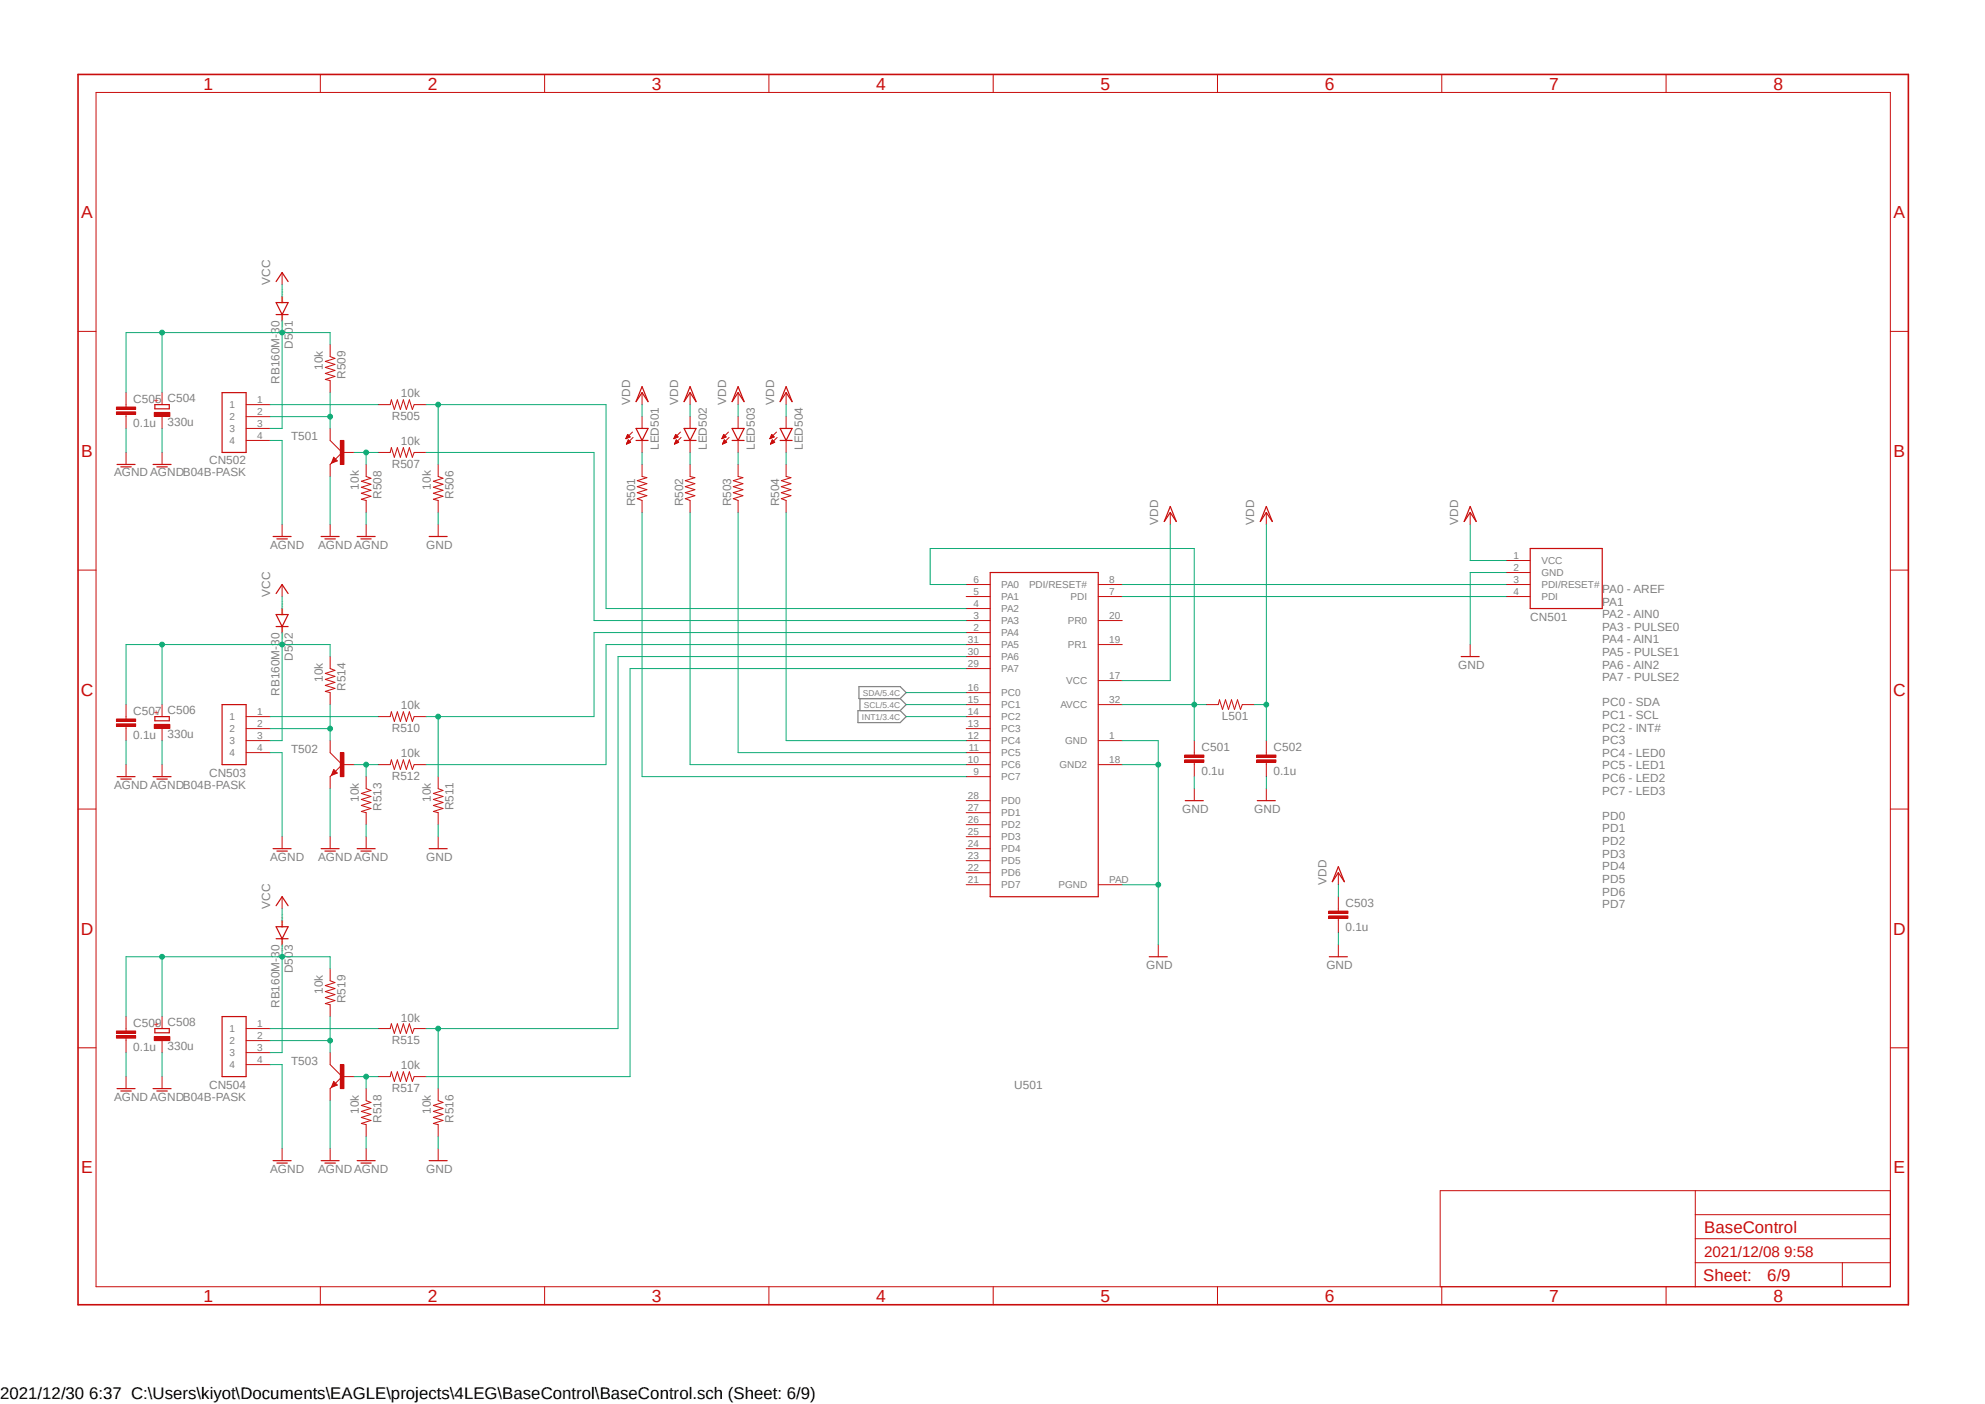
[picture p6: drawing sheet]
<svg xmlns="http://www.w3.org/2000/svg" width="420mm" height="297mm" viewBox="0 0 420 297" stroke-linecap="round" stroke-linejoin="round" font-family="sans-serif">
<path d="M16 15.4l388.2 261.2M404.2 15.4l-388.2 261.2" fill="none" stroke="#fff" stroke-width=".21"/>
<path d="M181.5 150.3h9l1.2 1.3-1.2 1.3h-9zM181.7 145.2h8.8l1.2 1.3-1.2 1.3h-8.8zM181.9 147.8v2.5M190.5 147.8l1.2 1.3-1.2 1.2" fill="none" stroke="#808080" stroke-width=".25"/>
<g fill="none" stroke="#c90d0c" stroke-width=".21">
<path d="M20.3 19.6h379.7v252.6h-379.7zM67.8 15.7v3.9M115.2 15.7v3.9M162.7 15.7v3.9M210.1 15.7v3.9M257.6 15.7v3.9M305.1 15.7v3.9M352.5 15.7v3.9M16.5 70.1h3.8M400 70.1h3.8M16.5 120.6h3.8M204.4 123.7h5.1"/>
<path d="M204.4 126.2h5.1M204.4 128.7h5.1M204.4 131.3h5.1M204.4 133.8h5.1M204.4 136.4h5.1M204.4 138.9h5.1M232.4 123.7h5M232.4 126.2h5M232.4 131.3h5M232.4 136.4h5M400 120.6h3.8M204.4 141.4h5.1"/>
<path d="M204.4 146.5h5.1M204.4 149.1h5.1M204.4 151.6h5.1M204.4 154.1h5.1M204.4 156.7h5.1M204.4 159.2h5.1M232.4 149.1h5M232.4 156.7h5M232.4 144h5M252.7 159.2v.5M16.5 171.2h3.8M204.4 161.8h5.1"/>
<path d="M204.4 164.3h5.1M204.4 169.4h5.1M204.4 171.9h5.1M204.4 174.5h5.1M204.4 177h5.1M204.4 179.5h5.1M232.4 161.8h5M252.7 161.2v.6M400 171.2h3.8M204.4 182.1h5.1M204.4 184.6h5.1M204.4 187.2h5.1"/>
<path d="M232.4 187.2h5M16.5 221.7h3.8M400 221.7h3.8M358.7 251.9v20.3M358.7 257h41.3M400 251.9h-95.3v20.3M67.8 272.2v3.8M115.2 272.2v3.8M162.7 272.2v3.8M210.1 272.2v3.8M257.6 272.2v3.8M305.1 272.2v3.8"/>
<path d="M352.5 272.2v3.8M358.7 267.1h41.3M358.7 262h41.3M389.8 267.1v5.1"/>
</g>
<path d="M16.5 15.7h387.3v260.3h-387.3z" fill="none" stroke="#c90d0c" stroke-width=".34"/>
<path d="M209.5 121.1h22.9v68.6h-22.9z" fill="none" stroke="#c90d0c" stroke-width=".25"/>
<path d="M250.7 160.7h4v.5h-4z" fill-rule="evenodd" fill="#c90d0c"/>
<path d="M250.7 160.7h4v.5h-4z" fill="none" stroke="#c90d0c" stroke-width=".21"/>
<path d="M250.7 159.7h4v.5h-4z" fill-rule="evenodd" fill="#c90d0c"/>
<path d="M250.7 159.7h4v.5h-4zM252.7 156.7v2.5M267.9 159.2v.5M252.7 161.8v2.5M267.9 161.2v.6" fill="none" stroke="#c90d0c" stroke-width=".21"/>
<path d="M265.9 160.7h4.1v.5h-4.1z" fill-rule="evenodd" fill="#c90d0c"/>
<path d="M265.9 160.7h4.1v.5h-4.1z" fill="none" stroke="#c90d0c" stroke-width=".21"/>
<path d="M265.9 159.7h4.1v.5h-4.1z" fill-rule="evenodd" fill="#c90d0c"/>
<path d="M265.9 159.7h4.1v.5h-4.1zM267.9 156.7v2.5M267.9 161.8v2.5M283.2 192.2v.5M283.2 194.3v.5" fill="none" stroke="#c90d0c" stroke-width=".21"/>
<path d="M281.1 193.8h4.1v.5h-4.1z" fill-rule="evenodd" fill="#c90d0c"/>
<path d="M281.1 193.8h4.1v.5h-4.1z" fill="none" stroke="#c90d0c" stroke-width=".21"/>
<path d="M281.1 192.7h4.1v.6h-4.1z" fill-rule="evenodd" fill="#c90d0c"/>
<g fill="none" stroke="#c90d0c" stroke-width=".21">
<path d="M52.1 85.6h5M52.1 88.1h5M52.1 90.6h5M52.1 93.2h5M69.8 93.2l2.6 2.5-2.6 2.6M70.6 96.7l.8 .8-1.3 .5zM132.5 92.8h.1M132.5 92.7h.2M132.5 92.6h.4M132.5 92.5h.6M132.5 93.9h.1M132.6 92.5h.7"/>
<path d="M132.6 93.9h.2M132.6 92.4h.6M132.6 93.8h.4M132.7 92.2h.4M132.7 93.7h.5M132.7 93.6h.7M132.8 92.1h.2M132.8 93.5h.6M132.8 91.9l.5 .5-.9 .4zM132.8 92h.1M132.8 93.4h.5M132.8 93.3h.4"/>
<path d="M132.9 93.3h.2M132.9 93l.5 .6-.9 .3zM132.9 93.1h.1M133.8 91.4l-1.4 1.4M133.9 92.5l-1.4 1.4M135.8 98.3v2.5l1.1 .2-2.1 .7 2.1 .6-2.1 .7 2.1 .6-2.1 .6 2.1 .7-2.1 .6 1 .4v2.5M135.8 83.1v2.5M135.8 88.1v2.5M135.8 93.2v2.5M142.6 92.7h.2M142.6 92.8h.1M142.7 92.6h.3"/>
<path d="M142.7 92.5h.6M142.7 93.9h.1M142.7 92.5h.8M142.7 93.9h.3M142.8 92.4h.6M142.8 93.8h.3M142.8 92.2h.5M142.8 93.7h.5M142.9 92.2h.3M142.9 93.6h.7M142.9 92.1h.2M142.9 93.5h.7"/>
<path d="M143 92h.1M143 93.4h.5M143 91.9l.5 .5-.9 .4zM143 93.3h.3M143 93.1h.2M143.1 93l.5 .6-.9 .3zM144 91.4l-1.4 1.4M144.1 92.5l-1.4 1.4M146 98.3v2.5l1 .2-2 .7 2 .6-2 .7 2 .6-2 .6 2 .7-2 .6 1 .4v2.5M146 83.1v2.5M146 88.1v2.5M146 93.2v2.5"/>
<path d="M152.7 92.8h.1M152.8 92.7h.2M152.8 92.6h.4M152.9 92.5h.5M152.9 93.9h.1M152.9 92.5h.7M152.9 93.9h.2M153 92.4h.5M153 93.8h.3M153 92.2h.5M153 93.7h.5M153 92.2h.4"/>
<path d="M153 93.6h.7M153.1 92.1h.2M153.1 93.5h.6M153.1 92h.1M153.1 93.4h.5M153.1 91.9l.5 .5-.9 .4zM153.2 93.3h.3M153.2 93.3h.2M153.2 93.1h.1M153.2 93l.6 .6-.9 .3zM154.1 91.4l-1.4 1.4M154.3 92.5l-1.4 1.4"/>
<path d="M156.2 98.3v2.5l1 .2-2 .7 2 .6-2 .7 2 .6-2 .6 2 .7-2 .6 1 .4v2.5M156.2 83.1v2.5M156.2 88.1v2.5M156.2 93.2v2.5M162.9 92.8h.1M162.9 92.7h.3M163 92.6h.4M163 92.5h.6M163 93.9h.1M163.1 92.5h.7M163.1 93.9h.1M163.1 92.4h.6"/>
<path d="M163.1 93.8h.3M163.2 92.2h.4M163.2 93.7h.5M163.2 92.2h.3M163.2 93.6h.7M163.2 92.1h.2M163.2 92h.2M163.2 93.5h.7M163.3 93.4h.4M163.3 91.9l.5 .5-.9 .4zM163.3 93.3h.4M163.3 93.3h.3"/>
<path d="M163.4 93.1h.1M163.4 93l.5 .6-.9 .3zM164.3 91.4l-1.4 1.4M164.4 92.5l-1.4 1.4M166.3 98.3v2.5l1 .2-2 .7 2 .6-2 .7 2 .6-2 .6 2 .7-2 .6 1 .4v2.5M166.3 83.1v2.5M166.3 88.1v2.5M166.3 93.2v2.5M59.7 111v2.5M247.6 108.4v2.6M267.9 108.4v2.6M311.1 108.4v2.6"/>
<path d="M311.1 136.4v2.5M255.2 149.1h2.6l.2-1.1 .7 2.1 .6-2.1 .6 2.1 .7-2.1 .6 2.1 .6-2.1 .7 2.1 .3-1h2.6M252.7 166.8v2.6M267.9 166.8v2.6M245.1 199.9v2.5M281.1 192.7h4.1v.6h-4.1zM283.2 184.6v2.6M283.2 189.7v2.5M283.2 194.8v2.5M283.2 199.9v2.5"/>
</g>
<g fill="none" stroke="#c90d0c" stroke-width=".25">
<path d="M47 83.1h5.1v12.6h-5.1zM70.6 97l.5 .5-.7 .2zM70.6 97.2l.3 .3M134.6 90.6h2.5l-1.3 2.6zM134.6 93.2h2.5M135.8 81.8l1.3 3.2-1.3-1.9-1.2 1.9zM144.7 93.2h2.6M144.7 90.6h2.6l-1.3 2.6zM146 81.8l1.3 3.2-1.3-1.9-1.3 1.9zM154.9 93.2h2.5M154.9 90.6h2.5l-1.2 2.6zM156.2 81.8l1.2 3.2-1.2-1.9-1.3 1.9z"/>
<path d="M165.1 93.2h2.5M165.1 90.6h2.5l-1.3 2.6zM166.3 81.8l1.3 3.2-1.3-1.9-1.2 1.9zM57.8 113.5h3.8M58.6 114h2.2M247.6 107.1l1.3 3.2-1.3-1.9-1.3 1.9zM267.9 107.1l1.3 3.2-1.3-1.9-1.2 1.9zM311.1 107.1l1.2 3.2-1.2-1.9-1.3 1.9zM309.2 138.9h3.8M250.8 169.4h3.8M266 169.4h3.8M283.2 183.3l1.2 3.2-1.2-1.9-1.3 1.9z"/>
<path d="M243.2 202.4h3.8M281.3 202.4h3.8"/>
</g>
<path d="M72 93.2h.8v5.1h-.8z" fill-rule="evenodd" fill="#c90d0c"/>
<path d="M69.8 90.6v2.6M69.8 98.3v2.5M72 93.2h.8v5.1h-.8zM72.4 95.7h2.5M80 95.7h2.5l.3-1 .6 2 .7-2 .6 2 .6-2 .7 2 .6-2 .6 2 .4-1h2.6" fill="none" stroke="#c90d0c" stroke-width=".21"/>
<path d="M32.8 85.6h3v.9h-3z" fill="none" stroke="#c90d0c" stroke-width=".25"/>
<path d="M32.6 87.2h3.3v.9h-3.3z" fill-rule="evenodd" fill="#c90d0c"/>
<path d="M59.7 57.7v2.5M26.7 85.6v.5M26.7 87.6v.5M32.6 87.2h3.3v.9h-3.3zM34.3 83.1v2.5M34.3 88.1v2.5" fill="none" stroke="#c90d0c" stroke-width=".21"/>
<path d="M58.4 59.6l1.3-1.9 1.3 1.9M58.4 64h2.6l-1.3 2.5zM58.4 66.5h2.6M59.7 62.7v1.3M59.7 66.5v1.3" fill="none" stroke="#c90d0c" stroke-width=".25"/>
<path d="M24.6 87.1h4.1v.5h-4.1z" fill-rule="evenodd" fill="#c90d0c"/>
<path d="M24.6 87.1h4.1v.5h-4.1z" fill="none" stroke="#c90d0c" stroke-width=".21"/>
<path d="M24.6 86.1h4.1v.5h-4.1z" fill-rule="evenodd" fill="#c90d0c"/>
<g fill="none" stroke="#c90d0c" stroke-width=".21">
<path d="M69.8 72.9v2.5l1.1 .4-2.1 .7 2.1 .6-2.1 .6 2.1 .7-2.1 .6 2.1 .6-2.1 .7 1 .2v2.6M24.6 86.1h4.1v.5h-4.1zM26.7 83.1v2.5M26.7 88.1v2.5M26.7 95.7v2.6M34.3 95.7v2.6M77.5 98.3v2.5l1 .4-2 .6 2 .6-2 .7 2 .6-2 .7 2 .6-2 .6 1 .3v2.5M80 85.6h2.5l.3-1 .6 2 .7-2 .6 2 .6-2 .7 2 .6-2 .6 2 .4-1h2.6M92.7 98.3v2.5l1 .4-2 .6 2 .6-2 .7 2 .6-2 .7 2 .6-2 .6 1 .3v2.5M69.8 111v2.5M77.5 111v2.5M92.7 111v2.5"/>
<path d="M52.1 151.6h5M52.1 154.1h5M52.1 156.7h5M52.1 159.2h5M69.8 159.2l2.6 2.6-2.6 2.5M59.7 177v2.5M70.6 162.8l.8 .7-1.3 .5z"/>
</g>
<g fill="none" stroke="#c90d0c" stroke-width=".25">
<path d="M24.8 98.3h3.8M25.6 98.8h2.2M32.4 98.3h3.8M33.2 98.8h2.2M67.9 113.5h3.9M68.7 114h2.3M75.6 113.5h3.8M76.4 114h2.1M90.8 113.5h3.8M47 149.1h5.1v12.7h-5.1zM57.8 179.5h3.8M70.6 163l.5 .5-.7 .3z"/>
<path d="M70.6 163.3l.3 .2M58.6 180h2.2"/>
</g>
<path d="M72 159.2h.8v5.1h-.8z" fill-rule="evenodd" fill="#c90d0c"/>
<path d="M69.8 156.7v2.5M72 159.2h.8v5.1h-.8zM69.8 164.3v2.5M72.4 161.8h2.5M80 161.8h2.5l.3-1.1 .6 2.1 .7-2.1 .6 2.1 .6-2.1 .7 2.1 .6-2.1 .6 2.1 .4-1h2.6" fill="none" stroke="#c90d0c" stroke-width=".21"/>
<path d="M32.8 151.6h3v.9h-3z" fill="none" stroke="#c90d0c" stroke-width=".25"/>
<path d="M32.6 153.2h3.3v.9h-3.3z" fill-rule="evenodd" fill="#c90d0c"/>
<path d="M59.7 123.7v2.5M26.7 151.6v.5M26.7 153.6v.5M32.6 153.2h3.3v.9h-3.3zM34.3 149.1v2.5M34.3 154.1v2.6" fill="none" stroke="#c90d0c" stroke-width=".21"/>
<path d="M58.4 125.6l1.3-1.9 1.3 1.9M58.4 130h2.6l-1.3 2.5zM58.4 132.5h2.6M59.7 128.7v1.3M59.7 132.5v1.3" fill="none" stroke="#c90d0c" stroke-width=".25"/>
<path d="M24.6 153.1h4.1v.5h-4.1z" fill-rule="evenodd" fill="#c90d0c"/>
<path d="M24.6 153.1h4.1v.5h-4.1z" fill="none" stroke="#c90d0c" stroke-width=".21"/>
<path d="M24.6 152.1h4.1v.5h-4.1z" fill-rule="evenodd" fill="#c90d0c"/>
<g fill="none" stroke="#c90d0c" stroke-width=".21">
<path d="M69.8 138.9v2.5l1.1 .4-2.1 .7 2.1 .6-2.1 .6 2.1 .7-2.1 .6 2.1 .6-2.1 .7 1 .2v2.6M24.6 152.1h4.1v.5h-4.1zM26.7 149.1v2.5M26.7 154.1v2.6M80 151.6h2.5l.3-1 .6 2 .7-2 .6 2 .6-2 .7 2 .6-2 .6 2 .4-1h2.6M26.7 161.8v2.5M34.3 161.8v2.5M69.8 177v2.5M77.5 164.3v2.5l1 .4-2 .7 2 .6-2 .6 2 .7-2 .6 2 .6-2 .7 1 .2v2.6M77.5 177v2.5M92.7 164.3v2.5l1 .4-2 .7 2 .6-2 .6 2 .7-2 .6 2 .6-2 .7 1 .2v2.6M92.7 177v2.5"/>
<path d="M52.1 217.6h5M52.1 220.1h5M52.1 222.7h5M52.1 225.2h5M69.8 225.2l2.6 2.6-2.6 2.5M70.6 228.8l.8 .7-1.3 .5zM59.7 243v2.5"/>
</g>
<g fill="none" stroke="#c90d0c" stroke-width=".25">
<path d="M24.8 164.3h3.8M25.6 164.8h2.2M32.4 164.3h3.8M33.2 164.8h2.2M67.9 179.5h3.9M75.6 179.5h3.8M90.8 179.5h3.8M68.7 180h2.3M76.4 180h2.1M47 215.1h5.1v12.7h-5.1zM70.6 229l.5 .5-.7 .3zM70.6 229.3l.3 .2"/>
<path d="M57.8 245.5h3.8M58.6 246h2.2"/>
</g>
<path d="M72 225.2h.8v5.1h-.8z" fill-rule="evenodd" fill="#c90d0c"/>
<path d="M69.8 222.7v2.5M69.8 230.3v2.5M72 225.2h.8v5.1h-.8zM72.4 227.8h2.5M80 227.8h2.5l.3-1.1 .6 2.1 .7-2.1 .6 2.1 .6-2.1 .7 2.1 .6-2.1 .6 2.1 .4-1h2.6" fill="none" stroke="#c90d0c" stroke-width=".21"/>
<path d="M32.8 217.6h3v.9h-3z" fill="none" stroke="#c90d0c" stroke-width=".25"/>
<path d="M32.6 219.3h3.3v.8h-3.3z" fill-rule="evenodd" fill="#c90d0c"/>
<path d="M59.7 189.7v2.5M26.7 217.6v.5M26.7 219.6v.5M32.6 219.3h3.3v.8h-3.3zM34.3 215.1v2.5M34.3 220.1v2.6" fill="none" stroke="#c90d0c" stroke-width=".21"/>
<path d="M58.4 191.6l1.3-1.9 1.3 1.9M58.4 196h2.6l-1.3 2.6zM58.4 198.6h2.6M59.7 194.8v1.2M59.7 198.6v1.3" fill="none" stroke="#c90d0c" stroke-width=".25"/>
<path d="M24.6 219.1h4.1v.5h-4.1z" fill-rule="evenodd" fill="#c90d0c"/>
<path d="M24.6 219.1h4.1v.5h-4.1z" fill="none" stroke="#c90d0c" stroke-width=".21"/>
<path d="M24.6 218.1h4.1v.5h-4.1z" fill-rule="evenodd" fill="#c90d0c"/>
<g fill="none" stroke="#c90d0c" stroke-width=".21">
<path d="M318.7 118.6h5.1M318.7 121.1h5.1M318.7 126.2h5.1M318.7 123.7h5.1M24.6 218.1h4.1v.5h-4.1zM26.7 215.1v2.5M69.8 204.9v2.6l1.1 .4-2.1 .6 2.1 .6-2.1 .7 2.1 .6-2.1 .6 2.1 .7-2.1 .6 1 .3v2.5M80 217.6h2.5l.3-1 .6 2 .7-2 .6 2 .6-2 .7 2 .6-2 .6 2 .4-1h2.6M26.7 220.1v2.6M26.7 227.8v2.5M34.3 227.8v2.5M77.5 230.3v2.5l1 .4-2 .6 2 .7-2 .6 2 .7-2 .6 2 .6-2 .7 1 .2v2.6"/>
<path d="M92.7 230.3v2.5l1 .4-2 .6 2 .7-2 .6 2 .7-2 .6 2 .6-2 .7 1 .2v2.6M69.8 243v2.5M77.5 243v2.5M92.7 243v2.5"/>
</g>
<path d="M323.8 116h15.2v12.7h-15.2zM24.8 230.3h3.8M25.6 230.8h2.2M32.4 230.3h3.8M33.2 230.8h2.2M67.9 245.5h3.9M68.7 246h2.3M75.6 245.5h3.8M76.4 246h2.1M90.8 245.5h3.8" fill="none" stroke="#c90d0c" stroke-width=".25"/>
<path d="M237.4 156.7h7.7v43.2M237.4 161.8h7.7M252.7 164.3v2.5M267.9 164.3v2.5M283.2 197.3v2.6" fill="none" stroke="#0dab76" stroke-width=".21"/>
<circle cx="245.1" cy="161.8" r=".51" fill="#0dab76"/>
<g fill="none" stroke="#0dab76" stroke-width=".21">
<path d="M237.4 187.2h7.7"/>
<circle cx="245.1" cy="161.8" r=".51"/>
</g>
<circle cx="245.1" cy="187.2" r=".51" fill="#0dab76"/>
<g fill="none" stroke="#0dab76" stroke-width=".21">
<path d="M135.8 85.6v2.5M146 85.6v2.5M156.2 85.6v2.5M166.3 85.6v2.5M92.7 108.4v2.6M247.6 111v33h-10.2M267.9 111v45.7M311.1 111v7.6h7.6M318.7 121.1h-7.6v15.3M265.4 149.1h2.5M92.7 174.5v2.5M283.2 187.2v2.5"/>
<path d="M92.7 240.5v2.5"/>
<circle cx="245.1" cy="187.2" r=".51"/>
</g>
<circle cx="267.9" cy="149.1" r=".51" fill="#0dab76"/>
<g fill="none" stroke="#0dab76" stroke-width=".21">
<path d="M125.7 133.8h78.7M237.4 126.2h81.3M237.4 123.7h81.3M90.2 151.6h35.5M92.7 151.6v12.7"/>
<circle cx="267.9" cy="149.1" r=".51"/>
</g>
<circle cx="92.7" cy="151.6" r=".51" fill="#0dab76"/>
<g fill="none" stroke="#0dab76" stroke-width=".21">
<path d="M125.7 133.8v17.8M130.8 138.9h73.6M204.4 136.4h-76.2v25.4h-38M90.2 217.6h40.6M92.7 217.6v12.7"/>
<circle cx="92.7" cy="151.6" r=".51"/>
</g>
<circle cx="92.7" cy="217.6" r=".51" fill="#0dab76"/>
<g fill="none" stroke="#0dab76" stroke-width=".21">
<path d="M135.8 95.7v2.6M146 95.7v2.6M156.2 95.7v2.6M166.3 95.7v2.6M135.8 108.4v55.9h68.6M146 108.4v53.4h58.4M156.2 108.4v50.8h48.2M166.3 108.4v48.3h38.1M130.8 138.9v78.7M204.4 123.7h-7.6v-7.7h55.9v33.1M204.4 141.4h-71.1v86.4h-43.1M237.4 149.1h17.8"/>
<circle cx="92.7" cy="217.6" r=".51"/>
</g>
<circle cx="252.7" cy="149.1" r=".51" fill="#0dab76"/>
<g fill="none" stroke="#0dab76" stroke-width=".21">
<path d="M59.7 60.2v2.5M57.1 88.1h12.7M69.8 83.1v7.5M59.7 126.2v2.5M191.7 146.5h12.7M191.7 149.1h12.7M252.7 149.1v7.6M59.7 192.2v2.6"/>
<circle cx="252.7" cy="149.1" r=".51"/>
</g>
<circle cx="69.8" cy="88.1" r=".51" fill="#0dab76"/>
<g fill="none" stroke="#0dab76" stroke-width=".21">
<path d="M59.7 67.8v22.8M59.7 70.4h-25.4v12.7"/>
<circle cx="69.8" cy="88.1" r=".51"/>
</g>
<circle cx="59.7" cy="70.4" r=".51" fill="#0dab76"/>
<g fill="none" stroke="#0dab76" stroke-width=".21">
<path d="M34.3 70.4h-7.6v12.7"/>
<circle cx="59.7" cy="70.4" r=".51"/>
</g>
<circle cx="34.3" cy="70.4" r=".51" fill="#0dab76"/>
<g fill="none" stroke="#0dab76" stroke-width=".21">
<path d="M59.7 70.4h10.1v2.5M57.1 90.6h2.6M74.9 95.7h5.1M77.5 95.7v2.6"/>
<circle cx="34.3" cy="70.4" r=".51"/>
</g>
<circle cx="77.5" cy="95.7" r=".51" fill="#0dab76"/>
<g fill="none" stroke="#0dab76" stroke-width=".21">
<path d="M57.1 85.6h22.9M90.2 85.6h38M90.2 95.7h35.5v35.6h78.7M92.7 85.6v12.7"/>
<circle cx="77.5" cy="95.7" r=".51"/>
</g>
<circle cx="92.7" cy="85.6" r=".51" fill="#0dab76"/>
<g fill="none" stroke="#0dab76" stroke-width=".21">
<path d="M128.2 85.6v43.1h76.2M57.1 154.1h12.7M69.8 149.1v7.6"/>
<circle cx="92.7" cy="85.6" r=".51"/>
</g>
<circle cx="69.8" cy="154.1" r=".51" fill="#0dab76"/>
<g fill="none" stroke="#0dab76" stroke-width=".21">
<path d="M59.7 133.8v22.9M59.7 136.4h-25.4v12.7"/>
<circle cx="69.8" cy="154.1" r=".51"/>
</g>
<circle cx="59.7" cy="136.4" r=".51" fill="#0dab76"/>
<g fill="none" stroke="#0dab76" stroke-width=".21">
<path d="M34.3 136.4h-7.6v12.7"/>
<circle cx="59.7" cy="136.4" r=".51"/>
</g>
<circle cx="34.3" cy="136.4" r=".51" fill="#0dab76"/>
<g fill="none" stroke="#0dab76" stroke-width=".21">
<path d="M59.7 136.4h10.1v2.5M57.1 156.7h2.6M74.9 161.8h5.1M77.5 161.8v2.5"/>
<circle cx="34.3" cy="136.4" r=".51"/>
</g>
<circle cx="77.5" cy="161.8" r=".51" fill="#0dab76"/>
<g fill="none" stroke="#0dab76" stroke-width=".21">
<path d="M57.1 151.6h22.9M69.8 215.1v7.6M57.1 220.1h12.7"/>
<circle cx="77.5" cy="161.8" r=".51"/>
</g>
<circle cx="69.8" cy="220.1" r=".51" fill="#0dab76"/>
<g fill="none" stroke="#0dab76" stroke-width=".21">
<path d="M59.7 199.9v22.8M59.7 202.4h-25.4v12.7"/>
<circle cx="69.8" cy="220.1" r=".51"/>
</g>
<circle cx="59.7" cy="202.4" r=".51" fill="#0dab76"/>
<g fill="none" stroke="#0dab76" stroke-width=".21">
<path d="M34.3 202.4h-7.6v12.7"/>
<circle cx="59.7" cy="202.4" r=".51"/>
</g>
<circle cx="34.3" cy="202.4" r=".51" fill="#0dab76"/>
<g fill="none" stroke="#0dab76" stroke-width=".21">
<path d="M59.7 202.4h10.1v2.5M57.1 222.7h2.6M74.9 227.8h5.1M77.5 227.8v2.5"/>
<circle cx="34.3" cy="202.4" r=".51"/>
</g>
<circle cx="77.5" cy="227.8" r=".51" fill="#0dab76"/>
<g fill="none" stroke="#0dab76" stroke-width=".21">
<path d="M26.7 90.6v5.1M34.3 90.6v5.1M57.1 93.2h2.6v17.8M69.8 100.8v10.2M77.5 108.4v2.6M26.7 156.7v5.1M34.3 156.7v5.1M57.1 159.2h2.6v17.8M191.7 151.6h12.7M69.8 166.8v10.2M77.5 174.5v2.5M57.1 217.6h22.9"/>
<path d="M26.7 222.7v5.1M34.3 222.7v5.1M57.1 225.2h2.6v17.8M69.8 232.8v10.2M77.5 240.5v2.5"/>
<circle cx="77.5" cy="227.8" r=".51"/>
</g>
<g font-size="3.7" fill="#c90d0c">
<text x="43.1" y="19">1</text>
<text x="90.5" y="19">2</text>
<text x="137.9" y="19">3</text>
<text x="185.4" y="19">4</text>
<text x="232.8" y="19">5</text>
<text x="280.3" y="19">6</text>
<text x="327.7" y="19">7</text>
<text x="375.2" y="19">8</text>
<text x="17.2" y="46.1">A</text>
<text x="400.6" y="46.1">A</text>
<text x="17.2" y="96.6">B</text>
<text x="400.6" y="96.6">B</text>
<text x="17.1" y="147.2">C</text>
<text x="400.6" y="147.2">C</text>
<text x="17.1" y="197.7">D</text>
<text x="400.6" y="197.7">D</text>
<text x="17.2" y="248.2">E</text>
<text x="400.6" y="248.2">E</text>
<text x="43.1" y="275.4">1</text>
<text x="90.5" y="275.4">2</text>
<text x="137.9" y="275.4">3</text>
<text x="185.4" y="275.4">4</text>
<text x="232.8" y="275.4">5</text>
<text x="280.3" y="275.4">6</text>
<text x="327.7" y="275.4">7</text>
<text x="375.2" y="275.4">8</text>
</g>
<g font-size="3.6" fill="#c90d0c">
<text x="360.6" y="260.8">BaseControl</text>
<text x="360.3" y="271.1">Sheet:</text>
<text x="373.9" y="270.9">6/9</text>
</g>
<text font-size="3.6" x="0" y="296">2021/12/30 6:37 C:\Users\kiyot\Documents\EAGLE\projects\4LEG\BaseControl\BaseControl.sch (Sheet: 6/9)</text>
<text font-size="3.2" fill="#c90d0c" x="360.6" y="265.8">2021/12/08 9:58</text>
<g font-size="2.5" fill="#808080">
<text x="57.2" y="60.2" transform="rotate(-90 57.2 60.2)">VCC</text>
<text x="61.9" y="73.8" transform="rotate(-90 61.9 73.8)">D501</text>
<text x="59.1" y="81.2" transform="rotate(-90 59.1 81.2)">RB160M-30</text>
<text x="68.3" y="78.2" transform="rotate(-90 68.3 78.2)">10k</text>
<text x="73.1" y="80.2" transform="rotate(-90 73.1 80.2)">R509</text>
<text x="28.2" y="85.2">C505</text>
<text x="35.4" y="85.1">C504</text>
<text x="82.9" y="88.9">R505</text>
<text x="84.8" y="84.1">10k</text>
<text x="133.3" y="85.6" transform="rotate(-90 133.3 85.6)">VDD</text>
<text x="143.5" y="85.6" transform="rotate(-90 143.5 85.6)">VDD</text>
<text x="153.6" y="85.6" transform="rotate(-90 153.6 85.6)">VDD</text>
<text x="163.8" y="85.6" transform="rotate(-90 163.8 85.6)">VDD</text>
<text x="28.2" y="90.3">0.1u</text>
<text x="35.4" y="90.2">330u</text>
<text x="61.6" y="93.2">T501</text>
<text x="84.8" y="94.2">10k</text>
<text x="139.4" y="95.2" transform="rotate(-90 139.4 95.2)">LED501</text>
<text x="149.6" y="95.2" transform="rotate(-90 149.6 95.2)">LED502</text>
<text x="159.7" y="95.2" transform="rotate(-90 159.7 95.2)">LED503</text>
<text x="169.9" y="95.2" transform="rotate(-90 169.9 95.2)">LED504</text>
<text x="24.1" y="100.8">AGNDAGNDB04B-PASK</text>
<text x="44.2" y="98.3">CN502</text>
<text x="82.9" y="99">R507</text>
<text x="75.9" y="103.6" transform="rotate(-90 75.9 103.6)">10k</text>
<text x="80.7" y="105.5" transform="rotate(-90 80.7 105.5)">R508</text>
<text x="91.2" y="103.6" transform="rotate(-90 91.2 103.6)">10k</text>
<text x="96" y="105.5" transform="rotate(-90 96 105.5)">R506</text>
<text x="134.4" y="107.1" transform="rotate(-90 134.4 107.1)">R501</text>
<text x="144.5" y="107.1" transform="rotate(-90 144.5 107.1)">R502</text>
<text x="154.7" y="107.1" transform="rotate(-90 154.7 107.1)">R503</text>
<text x="164.8" y="107.1" transform="rotate(-90 164.8 107.1)">R504</text>
<text x="245.1" y="111" transform="rotate(-90 245.1 111)">VDD</text>
<text x="265.4" y="111" transform="rotate(-90 265.4 111)">VDD</text>
<text x="308.5" y="111" transform="rotate(-90 308.5 111)">VDD</text>
<text x="57.2" y="116">AGND</text>
<text x="67.3" y="116">AGNDAGND</text>
<text x="90.2" y="116">GND</text>
<text x="339" y="125.4">PA0 - AREF</text>
<text x="57.2" y="126.2" transform="rotate(-90 57.2 126.2)">VCC</text>
<text x="323.8" y="131.3">CN501</text>
<text x="339" y="128.1">PA1</text>
<text x="339" y="130.8">PA2 - AIN0</text>
<text x="339" y="133.4">PA3 - PULSE0</text>
<text x="339" y="136.1">PA4 - AIN1</text>
<text x="61.9" y="139.8" transform="rotate(-90 61.9 139.8)">D502</text>
<text x="308.5" y="141.4">GND</text>
<text x="339" y="138.8">PA5 - PULSE1</text>
<text x="339" y="141.4">PA6 - AIN2</text>
<text x="59.1" y="147.2" transform="rotate(-90 59.1 147.2)">RB160M-30</text>
<text x="68.3" y="144.2" transform="rotate(-90 68.3 144.2)">10k</text>
<text x="73.1" y="146.2" transform="rotate(-90 73.1 146.2)">R514</text>
<text x="339" y="144.1">PA7 - PULSE2</text>
<text x="339" y="149.4">PC0 - SDA</text>
<text x="28.2" y="151.2">C507</text>
<text x="35.4" y="151.1">C506</text>
<text x="82.9" y="154.9">R510</text>
<text x="84.8" y="150.1">10k</text>
<text x="258.5" y="152.3">L501</text>
<text x="339" y="152.1">PC1 - SCL</text>
<text x="339" y="154.8">PC2 - INT#</text>
<text x="28.2" y="156.3">0.1u</text>
<text x="35.4" y="156.2">330u</text>
<text x="61.6" y="159.2">T502</text>
<text x="84.8" y="160.2">10k</text>
<text x="254.2" y="158.8">C501</text>
<text x="269.5" y="158.8">C502</text>
<text x="339" y="157.4">PC3</text>
<text x="339" y="160.1">PC4 - LED0</text>
<text x="24.1" y="166.8">AGNDAGNDB04B-PASK</text>
<text x="44.2" y="164.3">CN503</text>
<text x="82.9" y="165">R512</text>
<text x="254.2" y="163.9">0.1u</text>
<text x="269.5" y="163.9">0.1u</text>
<text x="339" y="162.8">PC5 - LED1</text>
<text x="339" y="165.4">PC6 - LED2</text>
<text x="75.9" y="169.6" transform="rotate(-90 75.9 169.6)">10k</text>
<text x="80.7" y="171.6" transform="rotate(-90 80.7 171.6)">R513</text>
<text x="91.2" y="169.6" transform="rotate(-90 91.2 169.6)">10k</text>
<text x="96" y="171.4" transform="rotate(-90 96 171.4)">R511</text>
<text x="250.2" y="171.9">GND</text>
<text x="265.4" y="171.9">GND</text>
<text x="339" y="168.1">PC7 - LED3</text>
<text x="339" y="173.4">PD0</text>
<text x="339" y="176.1">PD1</text>
<text x="339" y="178.8">PD2</text>
<text x="57.2" y="182.1">AGND</text>
<text x="67.3" y="182.1">AGNDAGND</text>
<text x="90.2" y="182.1">GND</text>
<text x="339" y="181.4">PD3</text>
<text x="339" y="184.1">PD4</text>
<text x="280.6" y="187.2" transform="rotate(-90 280.6 187.2)">VDD</text>
<text x="284.7" y="191.9">C503</text>
<text x="339" y="186.8">PD5</text>
<text x="339" y="189.4">PD6</text>
<text x="57.2" y="192.2" transform="rotate(-90 57.2 192.2)">VCC</text>
<text x="284.7" y="196.9">0.1u</text>
<text x="339" y="192.1">PD7</text>
<text x="61.9" y="205.9" transform="rotate(-90 61.9 205.9)">D503</text>
<text x="242.5" y="204.9">GND</text>
<text x="280.6" y="204.9">GND</text>
<text x="59.1" y="213.2" transform="rotate(-90 59.1 213.2)">RB160M-30</text>
<text x="68.3" y="210.3" transform="rotate(-90 68.3 210.3)">10k</text>
<text x="73.1" y="212.2" transform="rotate(-90 73.1 212.2)">R519</text>
<text x="28.2" y="217.3">C509</text>
<text x="35.4" y="217.1">C508</text>
<text x="82.9" y="220.9">R515</text>
<text x="84.8" y="216.1">10k</text>
<text x="28.2" y="222.3">0.1u</text>
<text x="35.4" y="222.2">330u</text>
<text x="61.6" y="225.2">T503</text>
<text x="84.8" y="226.2">10k</text>
<text x="24.1" y="232.8">AGNDAGNDB04B-PASK</text>
<text x="44.2" y="230.3">CN504</text>
<text x="82.9" y="231.1">R517</text>
<text x="214.6" y="230.3">U501</text>
<text x="75.9" y="235.6" transform="rotate(-90 75.9 235.6)">10k</text>
<text x="80.7" y="237.6" transform="rotate(-90 80.7 237.6)">R518</text>
<text x="91.2" y="235.6" transform="rotate(-90 91.2 235.6)">10k</text>
<text x="96" y="237.6" transform="rotate(-90 96 237.6)">R516</text>
<text x="57.2" y="248.1">AGND</text>
<text x="67.3" y="248.1">AGNDAGND</text>
<text x="90.2" y="248.1">GND</text>
</g>
<g font-size="2.1" fill="#808080">
<text x="48.6" y="86.4">1</text>
<text x="48.6" y="88.9">2</text>
<text x="54.4" y="85.2">1</text>
<text x="54.4" y="87.8">2</text>
<text x="48.6" y="91.4">3</text>
<text x="48.6" y="93.9">4</text>
<text x="54.4" y="90.3">3</text>
<text x="54.4" y="92.8">4</text>
<text x="320.3" y="118.2">1</text>
<text x="326.1" y="119.3">VCC</text>
<text x="206" y="123.3">6</text>
<text x="206" y="125.9">5</text>
<text x="211.8" y="124.4">PA0</text>
<text x="217.7" y="124.4">PDI/RESET#</text>
<text x="234.7" y="123.3">8</text>
<text x="234.7" y="125.9">7</text>
<text x="320.3" y="120.8">2</text>
<text x="320.3" y="125.9">4</text>
<text x="320.3" y="123.3">3</text>
<text x="326.1" y="121.9">GND</text>
<text x="326.1" y="124.4">PDI/RESET#</text>
<text x="206" y="128.4">4</text>
<text x="206" y="130.9">3</text>
<text x="211.8" y="127">PA1</text>
<text x="211.8" y="129.5">PA2</text>
<text x="226.5" y="127">PDI</text>
<text x="234.7" y="130.9">20</text>
<text x="326.1" y="127">PDI</text>
<text x="204.8" y="136">31</text>
<text x="206" y="133.5">2</text>
<text x="211.8" y="132">PA3</text>
<text x="211.8" y="134.6">PA4</text>
<text x="211.8" y="137.1">PA5</text>
<text x="225.9" y="132">PR0</text>
<text x="225.9" y="137.1">PR1</text>
<text x="234.7" y="136">19</text>
<text x="204.8" y="138.6">30</text>
<text x="204.8" y="141.1">29</text>
<text x="211.8" y="139.7">PA6</text>
<text x="211.8" y="142.2">PA7</text>
<text x="234.7" y="143.6">17</text>
<text x="204.8" y="146.2">16</text>
<text x="204.8" y="148.7">15</text>
<text x="211.8" y="147.3">PC0</text>
<text x="211.8" y="149.8">PC1</text>
<text x="224.4" y="149.8">AVCC</text>
<text x="225.6" y="144.7">VCC</text>
<text x="234.7" y="148.7">32</text>
<text x="48.6" y="152.4">1</text>
<text x="48.6" y="154.9">2</text>
<text x="54.4" y="151.3">1</text>
<text x="54.4" y="153.8">2</text>
<text x="204.8" y="151.3">14</text>
<text x="204.8" y="153.8">13</text>
<text x="211.8" y="152.4">PC2</text>
<text x="211.8" y="154.9">PC3</text>
<text x="48.6" y="157.4">3</text>
<text x="48.6" y="160">4</text>
<text x="54.4" y="156.3">3</text>
<text x="54.4" y="158.9">4</text>
<text x="204.8" y="156.3">12</text>
<text x="204.8" y="161.4">10</text>
<text x="205" y="158.9">11</text>
<text x="211.8" y="157.4">PC4</text>
<text x="211.8" y="160">PC5</text>
<text x="225.3" y="157.4">GND</text>
<text x="234.7" y="156.3">1</text>
<text x="234.7" y="161.4">18</text>
<text x="206" y="164">9</text>
<text x="211.8" y="162.5">PC6</text>
<text x="211.8" y="165.1">PC7</text>
<text x="224.2" y="162.5">GND2</text>
<text x="204.8" y="169">28</text>
<text x="204.8" y="171.5">27</text>
<text x="211.8" y="170.1">PD0</text>
<text x="211.8" y="172.7">PD1</text>
<text x="204.8" y="174.1">26</text>
<text x="204.8" y="176.6">25</text>
<text x="204.8" y="179.2">24</text>
<text x="211.8" y="175.2">PD2</text>
<text x="211.8" y="177.8">PD3</text>
<text x="204.8" y="181.7">23</text>
<text x="204.8" y="184.2">22</text>
<text x="211.8" y="180.3">PD4</text>
<text x="211.8" y="182.8">PD5</text>
<text x="211.8" y="185.4">PD6</text>
<text x="204.8" y="186.8">21</text>
<text x="211.8" y="187.9">PD7</text>
<text x="223.9" y="187.9">PGND</text>
<text x="234.7" y="186.8">PAD</text>
<text x="48.6" y="218.4">1</text>
<text x="48.6" y="220.9">2</text>
<text x="54.4" y="217.3">1</text>
<text x="54.4" y="219.8">2</text>
<text x="48.6" y="223.4">3</text>
<text x="48.6" y="226">4</text>
<text x="54.4" y="222.3">3</text>
<text x="54.4" y="224.9">4</text>
</g>
<g font-size="1.8" fill="#c90d0c">
<text x="33.7" y="85.2" transform="rotate(-90 33.7 85.2)">+</text>
<text x="33.7" y="151.2" transform="rotate(-90 33.7 151.2)">+</text>
<text x="33.7" y="217.2" transform="rotate(-90 33.7 217.2)">+</text>
</g>
<g font-size="1.8" fill="#808080">
<text x="182.6" y="147.2">SDA/5.4C</text>
<text x="182.8" y="149.7">SCL/5.4C</text>
<text x="182.4" y="152.2">INT1/3.4C</text>
</g>
<g font-size=".6" fill="#ffba08">
<text x="59.9" y="64.4" transform="rotate(-90 59.9 64.4)">SpiceOrder 1</text>
<text x="59.9" y="69.4" transform="rotate(-90 59.9 69.4)">SpiceOrder 2</text>
<text x="59.9" y="130.4" transform="rotate(-90 59.9 130.4)">SpiceOrder 1</text>
<text x="59.9" y="135.4" transform="rotate(-90 59.9 135.4)">SpiceOrder 2</text>
<text x="59.9" y="196.4" transform="rotate(-90 59.9 196.4)">SpiceOrder 1</text>
<text x="59.9" y="201.5" transform="rotate(-90 59.9 201.5)">SpiceOrder 2</text>
</g>
</svg>
